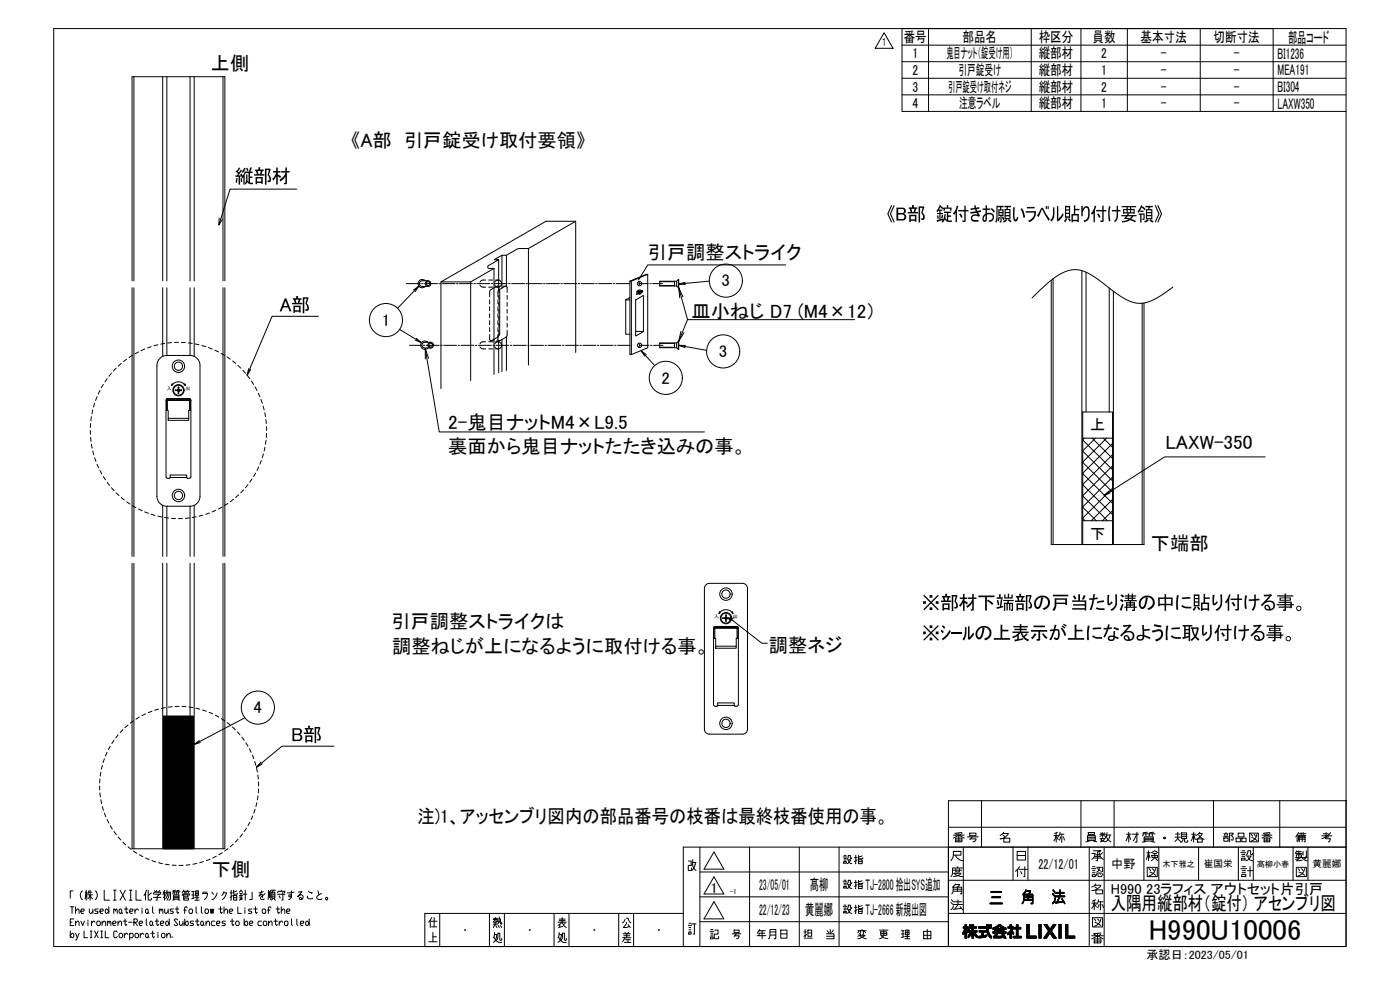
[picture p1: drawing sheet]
<svg xmlns="http://www.w3.org/2000/svg" width="841mm" height="594mm" viewBox="0 0 841 594" stroke-linecap="round" stroke-linejoin="round" font-family="sans-serif">
<!-- layer: TOS_WA -->
<g fill="none" stroke="#000" stroke-width=".6">
<path d="M32 17h777v552h-777zM542 17v50h223M558 17v50M620 17v50M649 17v50M677 17v50M721 17v50M765 17v50M542 27h267M542 37h267M542 47h267M542 57h267"/>
<path d="M765 67h44M570 497h239M590 481v28M603 500l-2 2M635 500l-1 1M637 500l-1 3M649 481v28M669 481v28M678 500v6M683 500v6h-1M689 500h-2l-1 2M693 500h-2l-1 2"/>
<path d="M707 500v3l-1 2M717 500v6M721 500l-3 2M729 481v28M769 481v28M809 481h-239v88v-60h239h-399v60M809 481h.1M809 481v88h-554v-20h155M414 517h1v3h-2l1 3h1v-2M416 519a5 5 0 0 0 2 4M416 518h2M416 516l-1 4"/>
<path d="M418 518l-1 3-2 2M420 509v60M429 512l6 10h-12zM450 509v60M480 509v60M504 509v60M507 515h2M507 518h1h-1zM507 514h1M507 517h1M507 516h1M509 516h2l-2 3"/>
<path d="M510 517v1l2 1M512 515l-1 1v-2h-1l-1 2M513 515h2M514 514v5M515 516l-2 1M516 514v2h2v-1M516 516h2v3h-2zM516 518h2M518 514l-2 1M573 503l3-1 3 1M573 502h6M573 514h4v-3h-4v3l-2 3"/>
<path d="M573 511h4M574 503h4v3h-4zM574 501h1M574 505h4M574 514l1 1 3 2M576 500v3M576 503v3M578 500l-4 1M578 501h-1M579 509v40M581 503h7M583 504h3v1l-2 1"/>
<path d="M583 500h3v2h-3zM584 503l-1 1M603 501h3a5 5 0 0 1-5 3M603 502l1 1M603 503h4v3h-4zM609 509v20M611 511h5v6h-5zM611 514h5M618 509v20M633 502h3M634 500v6M636 504l-2-2-1 3"/>
<path d="M637 501h2M637 503l-1 2M638 501v5M639 503v2M653 502h5v3h-5zM653 503h5M653 504h5M654 500h4v1h-4zM654 505l-2 1M654 509v60M656 513h2l-1 2-1 1M657 511h4l-2 1v5h-1"/>
<path d="M657 505l2 1M657 515h4M658 514h3M658 513h2M660 512a4 4 0 0 0 3 4M661 502l1-1 2 1M661 504h3M661 501h3M661 500l1 1M662 512l-1 1M662 503l-1 2 3 1M662 500v3"/>
<path d="M663 509v60M663 504a2.1 2.1 0 0 1-2 2M664 500l-1 1M665 502a4 4 0 0 0 2 4M665 502h2M665 500l-1 3M667 502l-1 2-2 2M677 501h2M679 504l-1-3-2 4M680 501h4M683 501l-2 4M687 501h3"/>
<path d="M687 509v20M687 503h6v2h-6zM687 504h6M688 505l-2 1M688 501v1M689 512h2M690 511v6M691 501h3M691 515l-1-3-1 4M692 512l2-1 2 1M692 505l2 1M692 514h3v1h-3z"/>
<path d="M692 501v1M693 513h2M694 513v2l-2 2M694 515l1 1M695 516l1 1M696 509v20M706 503h3M706 501h3M707 503l2 2M710 500h3v4h-3zM710 503h3M710 501h3"/>
<path d="M711 504l-1 1-1 1M712 504v2h1v-1M716 501h2M718 504l-1-3-1 4M719 504h3v2h-3zM720 509v20M720 501l3 3M720 501h2l-1 2-3 1M735 503h3M735 503h3v2h-3zM735 501h3M736 501v2"/>
<path d="M736 500v1M737 501v2M740 504h1a1.9 1.9 0 0 0-2-2l2-2h-2v6M743 503h2v3h-2zM744 500h3v3h-3zM744 509v20M745 512h3M746 516h2v1h-2zM746 503h3v3h-3zM746 514h2M746 513h2M746 511h2"/>
<path d="M749 514h3l-2 3h-2M750 515v1l2 1M751 500h5v6h-5zM752 501v1M752 503l3 2M752 513l-1-2h-1l-1 2-1 1M753 509v20M753 501l1 1M755 501a5 5 0 0 1-3 4M758 503l3-1 3 1M758 502h6M759 503h4v3h-4z"/>
<path d="M759 505h4M759 501h1M761 500v3M761 503v3M763 500l-4 1M763 501h-1M777 509v20M778 513h4M778 515h7M779 515v-2h3v2h-1M779 512h-1M779 511v1h3"/>
<path d="M779 502l-1 1M780 516v1M780 500l-1 2v4M780 501h4M780 511v4M781 506v-4h3v4M781 504h3M781 503h3M781 515l-3 1M782 500v1M782 515h.1M782 502v4"/>
<path d="M782 515l3 2M782 517h-3M783 512v2M783 500v1M784 516h-1M784 502h-4v3M785 511v4h-1M786 509v20M794 502h6M795 501h3M796 503v1h3v1l-1 1M797 500v2"/>
<path d="M798 503h-2M799 500l-2 2-3 2M44 535h-2v5M50 535a3 3 0 0 0 0 5M51 536h1M52 535v6M52 539v-3l-1 4M53 540l1-2 2 2M53 538h3M53 536h2M53 535v2M54 535v6"/>
<path d="M57 535a3 3 0 0 1 0 5M63 535v6h3M68 535h2M69 535v6M72 535l3 6M75 535l-3 6M78 535h1M79 535v6M82 535v6h3M87 536v5M88 535l-2 3M89 535v5l2 1v-1"/>
<path d="M91 536l-2 2M92 537l1-1h4l-1 1M92 539h5M93 537h3l-2 1v3M93 535l1 1M94 535v1M96 535l-1 1M98 536h2M98 536v2M99 535v6M99 538l-1 1M100 536h2v4l-1 1"/>
<path d="M100 535v3M101 536l-1 4M102 536l-2 5M104 536h2M104 538h4v2h-4zM104 538h4M104 539h4M105 536v1M105 535h-1v2M106 536h2M107 536v1M108 535h-2v2"/>
<path d="M109 538l1-1h4v1M110 535h2M110 538h3v1h-3zM110 540h3v1h-3zM110 535l-1 1M110 539v1M111 535v1M112 536v1M112 535h2M113 535l-1 1M113 535v1M115 538h2"/>
<path d="M115 536h2M116 536v4M117 539l-2 1M117 539h2M117 535h2v3h-2zM117 537h2M118 535v6M122 537h3l-1 2-1 1M122 536h2M127 536l1 1M130 536l-1 4h-2M133 538l1-2h2l-1 3-1 1"/>
<path d="M135 536h-1M138 536h2M139 535v6M140 538l-2 1M140 535v2h2l1-1M140 538h2v3h-2zM140 539h2M142 535l-2 1M144 536l1-1 1 1M144 538h2M144 539v1M144 537h1"/>
<path d="M145 537v3M145 539v1M146 540l-2 1M146 537h2M147 535v6M151 536v4h-1M157 535l-1 3 2-1v2M158 536h-2M159 537l-2 2v1h2M161 535v5M162 535v4M163 535v5"/>
<path d="M163 535h2M163 536h2v4h-2zM163 538h2M163 537h2M164 540l-1 1M164 535v1M165 540v1M167 536v-1h4v1M167 537h4M168 538v1M169 535h.1M170 536v5h-1"/>
<path d="M175 535v3h-2h1h1v1l-2 1M177 536h-5M179 536h2l-2 3 1-1h1l1 2h-1h-1l1-1v1M185 538v1l1 1h2M185 536h2v1M191 535l1 3M193 537a3 3 0 0 0-3 3h1h3M420 539h150M420 524h150M429 527l6 10h-12zM507 530h2M507 532h1v1h-1z"/>
<path d="M507 529h1M507 532h1M507 531h1M509 531h2l-2 3M510 532v1l2 1M512 530l-1 1v-2h-1l-1 2M513 530h2M514 529v5M515 531l-2 1M516 529v2h2v-1M516 531h2v3h-2zM516 533h2"/>
<path d="M518 529l-2 1M570 529h239M572 537l1-1v-3h5v4h-1M573 535h5M573 534h5M573 525h4l-1 1-3 1M573 523h5M573 525l2 1 3 1M574 531h2l-1 2v2M574 531l-2 2M574 522v2h2v-2M575 521h.1"/>
<path d="M578 521h-6v4l-1 2M595 536h7M595 535h7M596 539h5M611 522l-1 1M612 522h5M613 521l-2 1v5M613 523l1 2M615 537h5v6h-1h1v-5h-5v3l-1 2 1-2zM615 537h5v5h-1h1v-5h-5v4l-1 1 1-1zM615 537h5v6h-1h1v-6h-5v4l-1 2 1-2zM615 539h5"/>
<path d="M616 521v6h-1M616 535h3l-1 2 1-2h-3h3l-1 2 1-2h-3h3l-1 3 1-2h-3M616 535l-1 2zM616 535l-1 3zM616 535h3l-1 2v4M616 534l-1 3M632 537l2 2M632 537l2 1M633 535l1 1M633 535l1 2M633 534l1 2M634 540v1l-2 2 2-2z"/>
<path d="M634 540v1l-2 2M634 539v2l-2 1 2-1zM634 539v2l-2 2 2-2zM634 538h6M634 539h6M634 536h5M634 537h5M637 535v4l-2 3 2-4zM637 535v4l-2 3 2-3zM637 534v4l-2 4M637 535v3l-2 4 2-4zM638 540l2 3"/>
<path d="M638 540l2 2M656 535h.1M656 522h2M656 525h2v2h-2zM656 524h2M656 523h2M656 521h2M658 532h3a6 6 0 0 1-5 3M658 533l1 1M658 531l-2 2M658 535h4v2h-4zM659 521h3v2l-1 1"/>
<path d="M659 525l-1 1M659 522l2 1M660 524v2l2 1v-1M660 524l1 1M660 521a2.2 2.2 0 0 1-1 3M662 525l1 1M689 521h6v6h-6zM690 522l1 1M691 524l3 2M692 522l1 1M694 522a5 5 0 0 1-4 4M745 522h4"/>
<path d="M746 525h2v2h-2zM746 524h2M746 523h2M746 521h2M749 523h3M751 521v6M779 521h6v6h-6zM780 522l1 1M780 524l4 2M782 522l1 1M784 522a5 5 0 0 1-4 4M42 545h2"/>
<path d="M42 554h1M42 559v4M43 545v4M44 552h-2v4h2M45 547l2-1 1 3M45 555l2-2 1 3M45 545v4M45 553v3M49 547h1h1l-1-1h-1v1v2h1M49 553l1 3 1-3M50 559v4h3M53 553h.1"/>
<path d="M53 554v2M54 546v3l2-2M54 559h1M55 559v4M55 553v3M56 546v3M57 559l2 4M57 554l-1-1-1 2M59 553h1v1v2h-1l-1-1zM59 546h-2v1l2 1-1 1h-1M59 559l-2 4M60 547h2v-1h-1l-1 1 1 2h1"/>
<path d="M61 559h1M61 559v4M61 555l2-2v3M61 553v3M63 559v4h2M64 546l1 1-1 2-1-1zM65 554v-1l1 2M65 553v3M65 545v4M66 554v-1l1 1v2M68 555h1l1-1-1-1h-1v1v1v1h1M68 541h2"/>
<path d="M68 547l1-1v1M68 546v3M69 547l1-1v1v2M70 560v-1h-1l-1 1v3h1h1M71 555l1-2 1 3M71 553v3M72 546l1 1v2l-1-1zM73 548l1 1M74 553h2M75 546h2M75 552v3l1 1v-1M76 545v3v1l1-1"/>
<path d="M77 554h2M78 541h1M78 547h1h1l-1-1h-1v1v1v1h1M80 554h2l1-1-1-1h-2v4M81 554l2 2M81 546v3M83 547l-1-1-1 1M84 555h1l1-1-1-1h-1v1v2h1M85 545v1M85 547v2M88 552v3v1M88 546l1 1-1 2-1-1z"/>
<path d="M89 548l1 1M91 553l1 1-1 2-1-1zM92 555v1M92 545v3v1M92 559v4h1M93 553h2M94 552v3l1 1v-1M95 560v1M96 547v-1l1 1M96 546v3M96 555h2v-1v-1h-1l-1 1 1 2h1M97 547v-1l1 1v2"/>
<path d="M99 546v3l2-2M100 553l2 2-1 1-1-1zM101 546v3M102 552v4M104 546h-1l-1 1 2 1v1h-2M105 540l-1 1M105 546h2M106 545v3l1 1v-1M107 553l-1-1h-1v1l2 2-1 1h-1v-1M107 540l1 1M108 553v3l2-1M110 553v3"/>
<path d="M110 547h2M111 552v4M112 553l1 1v2l-2-1zM112 545h-1v4M114 546h1l1 1-1 2h-1v-1zM116 553h-1l-1 1 2 1v1h-2M117 541h3M117 553h2M118 545v3v1M118 552v3l1 1v-1M121 545v3l1 1M121 553l1 1v2l-1-1z"/>
<path d="M122 555l1 1M124 546h1v1v2h-1l-1-1zM124 555l1-2 1 3M124 553v3M126 546l1 3v-3l1 3v-3M129 553h-2v1v2h2M130 555h2v-1v-1h-1l-1 1 1 2h1M131 546h3M132 545v3l1 1 1-1M135 547l1-1 1 3M135 545v4M135 553h-1l-1 1 1 1h1v1h-2"/>
<path d="M138 547h1h1l-1-1h-1v1v1v1h1M138 553h3M139 552v3l1 1 1-1M142 553h1l1 1-1 2h-1v-1zM143 545v4h2M147 552v4M147 545v1M147 547v2M148 553l1 1-1 2-1-1zM150 555h1l1-1-1-1h-1v1v2h1M151 546h-1l-1 1 2 1v1h-2M152 546h3"/>
<path d="M153 545v3l1 1 1-1M157 553h-2v1v2h2M158 546h1l1 1-1 2h-1v-1zM159 553h1v1v2h-1l-1-1zM161 547h1M161 555l2-2v3M161 553v3M163 545h-1h-1v4M165 553h2M166 552v3v1l1-1M166 546h2M167 545v3v1l1-1"/>
<path d="M168 553v3M169 547l2-1v3M169 545v4M170 554l-1-1-1 2M171 553h1l1 1-1 2h-1v-1zM172 547h2v-1h-1l-1 1 1 2h1M175 552v3l1 1M178 552v3l1 1M180 555h2l1-1-1-1h-1l-1 1 1 2h1M184 553l2 2-1 1-1-1zM186 552v4M258 553v1"/>
<path d="M259 553h4M259 557h3M259 551l-1 2v4M261 551v6M264 549v20M279 559h.1M294 549v20M296 554h3M297 552h2M297 556l-1 1M297 552l-1 2M297 554v1"/>
<path d="M298 551v1h-2h3M298 556l1 1M298 552v1h1M299 555l-3 1M299 552h2v3v-1M299 553l1 1M299 556l1 1M300 551v2l-1 2M301 556v1M303 549v20M318 559h.1M333 549v20"/>
<path d="M335 556l1-1v2M335 554h5M336 552h3M336 553h3M338 554l1 2 1 1M338 551v3l-2 1M338 556l-2 1M339 555h-1M342 549v20M357 559h.1M372 549v20M375 552l-1 2"/>
<path d="M376 552h1l2 2M377 554l-3 3 4-1M377 555l2 2M381 549v20M396 559h.1M413 556h2M414 560h1v1h-1zM414 558h1M414 557h1M414 555h1M415 555h3M417 555v6h-1"/>
<path d="M420 554h150M427 559h2M427 558h1M429 542l6 10h-12zM429 559h2v2h-2v3h3v-1M441 559h3v1h-3zM456 559l-1 2M456 558v1h4M458 559v5M463 560h3M469 559h4v5h-4zM483 560h1"/>
<path d="M484 558l-1 6M485 559h3v3h-3zM497 559l1 1M499 558v3M501 559l-1 1M507 545h2M507 547h1v1h-1zM507 546h1M507 544h1M509 546h2l-2 3M510 547v1l2 1M512 545l-1 1v-2h-1l-1 2"/>
<path d="M513 545h2M514 544v5M515 546l-2 1M515 559h5M516 544v2h2v-1M516 546h2v3h-2zM516 547h2M516 559l-1 1M517 559l-1 2M518 558v1M518 544l-2 1M519 559l-1 2"/>
<path d="M519 559l1 1M528 559h5M529 560h4v2h-4zM531 559v3l-2 2h-1M541 559h2M542 559v4M544 559h2v2h-2zM545 559v5M555 559h4v5h-4zM557 558v6M570 549h239M571 542l2 1"/>
<path d="M572 541l1 1M573 544l-2 2M573 543h5M573 542h5M575 541v2l-1 3M577 544l1 2M577 546h-4M579 560v1M579 557v1M579 559v2M579 559v1M579 558v2"/>
<path d="M580 557v3M580 555h1v2v1v1v1v4h-1v-4l-2 1 2-3h-1v-1h1zM580 555v9M581 555v9M581 557v1M581 558v2M581 559v1M582 557v2M582 559v1M582 557v1M582 556h1v1h1v-2h1v2h2v1h-2v1h2v1h-1l1 2v1l-2-3v4h-1v-4l-2 3v-1l1-2h-1v-1h2v-1h-1l-1 1zM582 556v2"/>
<path d="M583 556v2M583 559v1M583 559v3M583 556h.1M583 557v1M583 559v2M584 557v1M584 559v2M584 555v9M585 555v9M585 557v1M585 559v2"/>
<path d="M586 557v1M586 559v3M586 559v1M587 557v1M587 559v1M588 557h5v-2h1v2h2v1h-2l2 6-3-3v-3h-5zM588 557v1M588 559h4v1h-1v2h2v1h-5v-1h2v-2h-2zM588 559v1M589 557v1M589 559v1M590 557v1"/>
<path d="M590 559v1M590 559v4M591 557v1M591 559v4M591 559v1M592 557v1M592 559v1M593 555v4M593 555v5M593 555v6M594 555v7M594 557v1"/>
<path d="M594 558v4M594 556h2h-2zM594 556h.1M595 556h.1M595 557v1M595 543h7M595 542h7M596 557l4-1h1l3 1v1l-6 1v-1h-2zM596 560h8v1h-5v1h3v-1h1l1 3h-1v-1h-6v-1l1-1h-2zM596 557v1M596 560v1M597 557v1"/>
<path d="M597 560v1M598 557v1M598 560v1M598 557v2M598 558l2-2 3 2zM598 560v3M599 557v2M599 560v3M599 556v2M599 558v1M599 560v2M599 556v1"/>
<path d="M599 560v1M600 556v1M600 558v1M600 560v1M600 556h.1M601 556v1M601 558v1M601 560v1M602 556v1M602 558v1M602 560v1M602 556v2"/>
<path d="M602 557v2M603 557v2M603 560v1M603 557v1M604 557v1M604 560v1M606 557v1M606 560v1M607 557v1M607 559v2M607 555h1v2h1l-1 2 1 1v1l-1-1v4h-1v-3l-2 1v-2l3-2h-2v-1h1zM607 555v3"/>
<path d="M607 559v5M607 558v6M608 555v9M608 557v3M608 557v4M608 557v2M608 559v2M608 560v1M609 560v1M609 557v1M610 557v1M611 555h1v2h1v1h-1v4h2v1h-5v-1h2v-4h-2v-1h2z"/>
<path d="M611 555v8M612 557v1M613 557v1M614 543l1-2v-3h5v5h-1M615 541h5M615 540h5M617 555h1v7h4v2h-5zM617 555v9M618 555v9M624 555h1v9h-1zM624 555v9M625 555v9"/>
<path d="M627 555h2l2 3 2-3h1l-2 4 3 5h-2l-2-4-2 4h-2l3-5zM627 555v1M628 555v1M628 555v2M629 555v2M629 555v3M629 556v2M629 556v3M630 556v3M630 560v2M630 557v2M630 557v5"/>
<path d="M630 557v4M630 558v3M631 558v3M631 558v2M631 557v5M632 557v5M632 557v2M632 560v2M632 556v3M632 556v2M633 556v2M633 555v3"/>
<path d="M633 555v2M634 555v1M634 542l5-1-5 1h5h-5h5h-5h1h4M636 555h2v9h-2zM636 555v9M637 555v9M640 555h2v7h4v2h-6zM640 555v9M641 555v9M656 542h3M656 551h6v6h-6zM657 552l1 1"/>
<path d="M657 541v5M658 554l3 2M658 541h-2M659 545l-2-3-1 4M659 552l1 1M660 542h3M660 541l-1 2M660 543l-1 2M661 542v4M661 552a5 5 0 0 1-4 4M662 543l1 2M43 561h1v2l-2-1z"/>
<path d="M45 561l1 2M48 561l-2 4h-1M54 563h1M61 563h1M72 561h1h1l-1 2h-1zM75 561v2M77 561h-1l-1 1M78 561h1h1l-1 2h-1M78 561v4M82 561h1v2h-1h-1zM84 561v2M86 561h-1l-1 1"/>
<path d="M88 561h1l-1 2h-1zM89 563h1M91 561h2M95 561v2M98 561h1v2h-1h-1zM100 562l2-1v2M100 561v2M103 563h.1M258 566h5M260 563h2M260 560v6M297 563l1 2 2 1h1"/>
<path d="M297 561h2l-2 4-1 1M297 560l-1 3M301 564v1h-1v-4h-1v3l-1 1M336 563l1 2 1 1h2M336 561h1l-1 4-1 1M336 560l-1 3M340 564v1h-1v-4h-1v3l-1 1M374 563h5M374 561h5M375 562h3M375 566h4M375 563l-1 3"/>
<path d="M375 560l1 1M376 564h3M377 561v2M377 564v2M378 560l-1 1M427 563h1v1h-1zM427 561h1M427 562h1M440 561h5M441 563l3-1-1 2M442 561l-1 1M455 562h5"/>
<path d="M459 561h-3v1M462 564l1-2v-4h3v6h-1M463 562h3M469 561h4M484 561l-1 1M485 564h3M485 560h3M497 561h4v3h-4M497 562h4M517 562l3 2M517 562h3l-5 2M517 561l-2 1"/>
<path d="M529 561h4M529 562l2 1 2 1M541 561h2M543 563h-2M544 564h3M544 563h2M544 560h2M555 562h4M582 562v1M582 561v2M583 561v1M583 560v2"/>
<path d="M586 560v2M586 561v1M586 561v2M587 562v1M588 562v1M589 562v1M590 562v1M591 562v1M592 562v1M593 562v1M594 560v2M594 561v2"/>
<path d="M595 561v2M595 562v1M595 562v2M597 562v1M598 562v1M598 561v2M599 562v1M600 562v1M601 562v1M602 562v1M602 561h.1M602 561v1"/>
<path d="M602 561v2M603 561v2M603 561v3M603 562v2M604 562v2M604 563v1M605 560v2M609 562v1M610 562v1M612 562v1M613 562v1M618 562v2"/>
<path d="M619 562v2M620 562v2M621 562v2M622 562v2M627 563v1M628 563v1M628 562v2M629 561v3M629 561v2M629 560v3M629 560v2M632 560v3"/>
<path d="M633 561v2M633 561v3M633 562v2M634 562v2M634 563v1M642 562v2M643 562v2M644 562v2M645 562v2M646 562v2M656 564l3-2 4 2M656 562h7"/>
<path d="M657 564h4v2h-4zM657 561l1 1M657 565h4M659 561v3M659 564v2M661 560l-4 1M661 561l-1 1"/>
<circle cx="700" cy="503" r=".6"/>
<circle cx="196" cy="540" r=".7"/>
</g>
<!-- layer: TOS_S1 -->
<g fill="none" stroke="#000" stroke-width=".6">
<path d="M80 46v123M98 46v123M100 46v123M114 46v123M117 46v123M134 46v123M79 169v-123h56v123M79 173v161M80 173v161M98 173v41M100 173v41M114 173v41"/>
<path d="M117 173v41M134 173v161M135 173v161M300 168a2.1 2.1 0 0 1 1 2 2.1 2.1 0 0 1-1 2M387 178l-1 21M632 168v159h55v-145M633 167v160M650 163v164M652 164v83M666 173v74M669 175v152M378 180h-2v21h2"/>
<path d="M382 199h4M686 182v145M300 205a2.1 2.1 0 0 1 1 2 2.1 2.1 0 0 1-1 3M98 304v30M100 304v30M114 304v30M117 304v30M79 338v172h56v-172M80 338v172M98 338v172M100 338v172M114 338v172"/>
<path d="M117 338v172M134 338v172"/>
</g>
<!-- layer: TOS_K5 -->
<g fill="none" stroke="#000" stroke-width=".6">
<path d="M98 430h.1M99 430l-1 1M100 430l-2 2M101 430l-3 3M102 430l-4 3M102 430l-4 4M103 430l-5 5M104 430l-6 6M105 430l-7 7M106 430l-8 8M107 430l-9 9M108 430l-10 9"/>
<path d="M108 430l-10 10M109 430l-11 11M110 430l-12 12M111 430l-13 13M112 430l-14 14M113 430l-15 15M114 430l-16 16M115 430l-17 17M116 430l-18 18M116 431l-18 18M116 432l-18 18M116 433l-18 18"/>
<path d="M116 434l-18 17M116 434l-18 18M116 435l-18 17M116 435l-18 18M116 436l-18 18M116 437l-18 18M116 438l-18 18M116 439l-18 18M116 440l-18 18M116 441l-18 17M116 441l-18 18M116 442l-18 18"/>
<path d="M116 443l-18 18M116 444l-18 18M116 445l-18 18M116 446l-18 18M116 447l-18 17M116 447l-18 18M116 448l-18 18M116 449l-18 18M116 450l-18 18M116 451l-18 18M116 452l-18 18M116 453l-18 17"/>
<path d="M116 453l-18 18M116 454l-18 17M116 454l-18 18M116 455l-18 18M116 456l-18 18M116 457l-18 18M116 458l-18 18M116 459l-18 18M116 460l-18 17M116 460l-18 18M116 461l-18 18M116 462l-18 18"/>
<path d="M116 463l-18 18M116 464l-18 18M116 465l-18 18M116 466l-18 17M116 466l-18 18M116 467l-18 18M116 468l-18 18M116 469l-18 18M116 470l-18 18M116 471l-18 18M116 472l-18 17M116 472l-18 18"/>
<path d="M116 473l-18 17M116 473l-18 18M116 474l-18 18M116 475l-18 18M116 476l-18 18M116 477l-18 18M116 478l-18 17M116 478l-18 18M116 479l-18 17M116 479l-18 18M116 480l-18 18M116 481l-18 18"/>
<path d="M116 482l-18 18M116 483l-18 18M116 484l-18 18M116 485l-18 17M116 485l-18 18M116 486l-18 18M116 487l-18 18M116 488l-18 18M116 489l-18 18M116 490l-18 18M116 491l-18 17M116 491l-18 18"/>
<path d="M116 492l-18 17M116 492l-18 18M116 492l-17 18M116 493l-17 17M116 493l-16 17M116 494l-16 16M116 494l-15 16M116 495l-15 15M116 495l-14 15M116 496l-14 14M116 497l-13 13M116 497l-12 13"/>
<path d="M116 498l-12 12M116 498l-11 12M116 499l-11 11M116 499l-10 11M116 500l-10 10M116 500l-9 10M116 501l-9 9M116 501l-8 9M116 502l-8 8M116 502l-7 8M116 503l-7 7M116 503l-6 7"/>
<path d="M116 504l-6 6M116 504l-5 6M116 505l-5 5M116 505l-4 5M116 506l-4 4M116 506l-3 4M116 507l-3 3M116 507l-2 3M116 508l-2 2M116 508l-1 2M116 509l-1 1M116 510h.1"/>
</g>
<!-- layer: LAY-1 -->
<g fill="none" stroke="#000" stroke-width=".6">
<path d="M96 215l3-1h15a6 6 0 0 1 6 5v79a6 6 0 0 1-6 6h-14a6 6 0 0 1-6-6v-79l1-1zM101 240h-1M103 232a5 5 0 0 1 8 0M103 230v2l1-1M107 234h.1M107 234h-2l2 1M107 235h.1M107 234v1M107 234v-1v1M107 235v1v-1M107 234h1M108 234l1 1h-2"/>
<path d="M108 235h-1M111 230v2l-1-1M114 240h.1M100 241h.1M100 247h.1M100 241v6h1M101 240h13M101 247v4M101 240l-1 1M101 247v-6h13v6M101 251h12v1h-12zM114 240v1"/>
<path d="M114 241v6h-1v4M114 241h1M114 247h1M102 287v-2h10v2M102 287h10M102 287h-1l-1-1v-46l1-1h13l1 1v46l-1 1h-2"/>
<circle cx="107" cy="220" r="4"/>
<circle cx="107" cy="220" r="2.5"/>
<circle cx="107" cy="234" r="3"/>
<circle cx="107" cy="298" r="4"/>
<circle cx="107" cy="298" r="2.5"/>
</g>
<!-- layer: 0 -->
<g fill="none" stroke="#000" stroke-width=".6">
<path d="M178 114h-40l-7 21M132 131l-1 4 3-3M346 133h-18l-63 36h18M346 133v79M346 133l-29 16M300 156v18M302 153l-5 3h3l-7 4a.9 .9 0 0 0 0 1 .9 .9 0 0 0 1 0h3M302 153v20M304 153v19M317 149h-6l-7 4h-2M317 149v70M472 159h-83l-5 9"/>
<path d="M248 174l4-2-3 3M252 172l-13 13M265 169v64M283 169v60M297 161v64M297 161l-14 8M300 174v26l-1 2M378 169v44h1M378 179l-2 1M384 169a1.5 1.5 0 0 1 0 3M387 178l-5 2v22l4-3M389 165v44l-10 4v-44"/>
<path d="M389 165l-11 4M396 169h9M396 172h9M405 169v3M406 169v3M406 169h-10v3h10M406 172l2 1M408 168v5M408 168l-2 1M408 173h.1M408 173l5 19h100M410 178l-2-5v6"/>
<path d="M412 170l-4 1h4M426 169l-18 2M191 190h-28l-15 35M240 198l13 8M409 199l-1 6 3-5M413 192l-5 13M250 203l3 3-4-2M255 210l9 49h159M257 215l-2-5v6M300 205v19M302 204v19M304 202v21"/>
<path d="M384 206a1.5 1.5 0 0 1 0 3M385 211l8 9M388 213l-3-2 2 3M396 206h9M396 209h9M405 206v3M406 209l2 1M406 206v3M406 206h-10v3h10M408 205l-2 1M408 205h.1M408 205v5"/>
<path d="M408 207l16 3M412 207h-4l4 2M149 221l-1 4 3-3M760 274h-60l-37 24M666 295l-3 3 4-2M439 372l19 14h3M147 431l-31 16M120 445l-4 2 4-1M157 458l-3 3 4-2M201 448h-32l-15 13"/>
<circle cx="384" cy="170" r="1.3"/>
<circle cx="384" cy="207" r="1.3"/>
</g>
<!-- layer: TOS_K2 -->
<g fill="none" stroke="#000" stroke-width=".6">
<path d="M288 171l2 1 2 1M292 168h-2l-2 1M294 168h2M294 173h2M297 171l1 1h2M298 168h1M298 173h1M299 172h1M299 172l-5 2v4M299 172l1 4M300 168l-2 1h-1M300 177v3"/>
<path d="M302 172h2M305 176v-3l-1-1-5 2v4M305 177v3M294 180v2M294 184v3M294 188v3M294 193v2M294 197v2M299 180v2M299 184v3M299 188v3M299 193v2"/>
<path d="M299 197v2M300 198l-1 4-4 3-1-1v-3M300 182v2M300 186v2M300 190v2M300 194v3M305 198l-1 4-4 3-1-1v-3M305 182v2M305 186v2M305 190v2M305 194v3M73 218l-2 2"/>
<path d="M76 216l-2 1M80 213l-2 2M83 211l-2 2M87 210l-2 1M91 208l-2 1M95 207l-2 1M99 206l-2 1M103 206h-2M107 206h-2M109 206h2M113 206h2M117 207h3"/>
<path d="M121 208h3M125 209l2 1M129 210l2 1M133 212l2 1M136 214l2 2M140 217l2 1M143 220l2 1M288 208l1 1 3 1M292 205h-2l-2 2M294 205h2M294 210h2M295 205h2"/>
<path d="M297 208l1 1 2 1M298 205h1M298 210h1M298 205h2M299 202h.1M300 205h-2l-1 2M58 238l-1 3M60 235l-1 2M62 231l-1 2M64 227l-1 2M67 224l-2 2M70 221l-2 2"/>
<path d="M146 222l1 2M149 226l1 1M151 229l1 2M153 232l1 3M155 236l1 2M157 240l1 2M54 259v2M54 254v3M55 250v3M56 246l-1 3M57 242l-1 2M158 244l1 2"/>
<path d="M159 248v2M160 252v2M160 256v3M54 263l1 2M55 267v2M56 271v2M57 275l1 2M58 279l1 2M157 277l-1 2M158 273v2M159 269v2M160 264l-1 3"/>
<path d="M160 260v3M60 283l1 2M62 286l1 2M64 290l2 2M67 293l2 2M70 296l1 2M73 299l2 1M140 300l-2 1M143 297l-1 2M146 294l-1 2M149 291l-2 2M151 288l-1 2"/>
<path d="M154 284l-2 2M155 280l-1 3M76 301l2 2M80 304l2 1M83 306l2 1M87 307l2 1M91 309l2 1M95 310l2 1M99 311h2M103 311h2M110 311l-3 1M114 311h-3"/>
<path d="M118 310l-3 1M122 309l-2 1M126 308l-2 1M130 307h-3M133 305l-2 1M137 302l-2 2M74 438l-2 2M77 436l-2 1M80 433l-2 1M84 431l-2 1M87 429l-2 1M91 427l-2 1"/>
<path d="M95 426l-2 1M99 425l-2 1M103 425h-2M108 424h-3M109 424l3 1M114 425h2M118 425l2 1M122 426l2 1M126 428l2 1M129 430l2 1M133 432l2 1M136 434l2 2"/>
<path d="M140 437l1 1M143 440l1 1M61 460v2M63 456l-1 2M64 452l-1 2M66 448l-1 2M68 445l-1 2M71 441l-1 2M145 443l2 2M148 446l1 2M150 450l1 2M152 454v2"/>
<path d="M153 457l1 3M60 472v2M60 468v2M60 476v3M61 464l-1 2M154 461l1 3M155 466v2M155 478v2M155 470v2M155 474v2M61 480v3M61 484l1 3"/>
<path d="M63 488l1 3M64 492l1 2M66 496l1 2M68 499l2 2M148 497l-1 2M150 494l-1 2M152 490l-1 2M153 486l-1 2M154 482v2M71 503l2 2M74 506l2 2M77 509l2 1"/>
<path d="M80 511l2 2M84 513l2 2M87 515l3 1M91 517l3 1M95 518l3 1M99 519h3M103 520h3M110 520h-2M114 519l-2 1M118 519h-2M122 518h-2M126 516l-2 1"/>
<path d="M130 514l-2 1M134 512l-3 1M137 510l-2 1M140 507l-2 2M143 504l-2 2M146 501l-2 2"/>
</g>
<!-- layer: TOS_K3 -->
<g fill="none" stroke="#000" stroke-width=".6">
<path d="M244 170h8M253 170h1M255 170h8M264 170h1M266 170h7M274 170h1M276 170h8M285 170h1M286 170h8M295 170h1M297 170h8M306 170h.1"/>
<path d="M307 170h8M316 170h1M318 170h8M326 170h1M328 170h8M337 170h1M339 170h7M347 170h1M349 170h8M358 170h1M360 170h7M368 170h1"/>
<path d="M370 170h8M384 170h6M390 170h1M392 170h6M246 207h7M254 207h1M256 207h8M265 207h1M267 207h7M275 207h1M277 207h8M286 207h1"/>
<path d="M287 207h8M296 207h1M298 207h8M307 207h.1M308 207h8M317 207h1M319 207h8M327 207h1M329 207h8M338 207h1M340 207h7M348 207h1"/>
<path d="M350 207h8M359 207h1M361 207h7M369 207h1M371 207h7M384 207h6M391 207h1M393 207h5"/>
</g>
<!-- layer: TOS_S1 -->
<g fill="#000" stroke="#000" stroke-width=".6">
<path d="M439 371v1z"/>
<path d="M438 372h1zM438 372h1zM438 372h1z"/>
<path d="M438 372h1zM438 372h1z"/>
<path d="M439 371v1zM439 371v1z"/>
<path d="M439 371v1zM439 371v1zM439 371v1z"/>
<path d="M439 371v1zM439 371v1zM439 371v1z"/>
</g>
<!-- layer: TOS_K1 -->
<g fill="none" stroke="#000" stroke-width=".6">
<path d="M255 169a2.5 2.5 0 0 0-3 0 2.5 2.5 0 0 0 0 3 2.5 2.5 0 0 0 3 0M257 169h-3a1.7 1.7 0 0 0-2 1 1.7 1.7 0 0 0 2 2h3M382 176v1M383 176v1M383 175h.1M384 175h.1M384 175v1M384 175l1 1h-1M385 174v1M386 175h.1M386 175h-1l-1-1-1 1M386 175h-1"/>
<path d="M257 206a2.5 2.5 0 0 0-4 0 2.5 2.5 0 0 0 0 3 2.5 2.5 0 0 0 4 0M259 206h-4a1.7 1.7 0 0 0-1 1 1.7 1.7 0 0 0 1 2h4M424 351l2-1h20l2 1 1 2v85l-1 2-1 1h-21l-2-1-1-1v-86zM429 377h.1M429 377v6M429 377v-1h14v1M429 377h14M429 376v1M432 368a5 5 0 0 1 8 0M432 367v1h1M436 371h-2l2 1M436 372h.1"/>
<path d="M436 371h.1M436 371v1M436 371v-2v2M436 372v1v-1M436 371h1M437 372h-1M437 371h1l-1 1M440 367v1h-1M443 377h.1M443 376v1M443 377v6h-1v5M443 377h1"/>
<path d="M429 383h.1M429 383h1v5M429 383v-6h14v6M430 388h12v1h-12zM443 383h1M431 424v-2h10v2M431 424h10M431 424h-1l-1-1v-46l1-1h13l1 1v46l-1 1h-2"/>
<circle cx="257" cy="170" r="1.7"/>
<circle cx="257" cy="170" r="1.1"/>
<circle cx="384" cy="176" r="1"/>
<circle cx="384" cy="176" r=".9"/>
<circle cx="259" cy="207" r="1.7"/>
<circle cx="259" cy="207" r="1.1"/>
<circle cx="436" cy="357" r="4"/>
<circle cx="436" cy="357" r="2.5"/>
<circle cx="436" cy="371" r="3"/>
<circle cx="436" cy="435" r="4"/>
<circle cx="436" cy="435" r="2.5"/>
</g>
<!-- layer: TOS_M1 -->
<g fill="none" stroke="#000" stroke-width=".6">
<path d="M531 20l5 9h-10zM705 172l-8 6-5 3-5 1h-5l-4-1-5-3-19-14-5-2h-4l-5 1-6 3-6 5-8 8M650 247h18v80h-18zM650 278l18 18M650 271l18 18M650 264l18 18M650 263h18M651 263l-1 1M656 263l12 12M658 263l-8 8M663 263l5 6M665 263l-15 15"/>
<path d="M668 266l-18 18M668 273l-18 18M668 280l-18 18M650 298l15 15M650 291l18 18M650 284l18 18M668 287l-18 17M668 293l-18 18M650 311l2 2M650 305l9 8M650 313h18M668 300l-12 13"/>
<path d="M668 307l-6 6M98 430h18v80h-18z"/>
<circle cx="436" cy="169" r="10"/>
<circle cx="232" cy="192" r="10"/>
<circle cx="434" cy="211" r="10"/>
<circle cx="400" cy="227" r="10"/>
<circle cx="155" cy="425" r="10"/>
</g>
<text font-size="17.4" x="690" y="565">H990U10006</text>
<g font-size="11.6">
<text x="127" y="42">上側</text>
<text x="211" y="88">《A部 引戸錠受け取付要領》</text>
<text x="141" y="110">縦部材</text>
<text x="532" y="133">《B部 錠付きお願いラベル貼り付け要領》</text>
<text x="389" y="156">引戸調整ストライク</text>
<text x="168" y="187">A部</text>
<text x="415" y="191">皿小ねじ D7 (M4×12）</text>
<text x="269" y="257">2-鬼目ナットM4×L9.5</text>
<text x="700" y="270">LAXW-350</text>
<text x="269" y="272">裏面から鬼目ナットたたき込みの事。</text>
<text x="691" y="330">下端部</text>
<text x="553" y="366">※部材下端部の戸当たり溝の中に貼り付ける事。</text>
<text x="235" y="377">引戸調整ストライクは</text>
<text x="553" y="384">※ｼｰﾙの上表示が上になるように取り付ける事。</text>
<text x="236" y="392">調整ねじが上になるように取付ける事。</text>
<text x="462" y="392">調整ネジ</text>
<text x="175" y="445">B部</text>
<text x="251" y="494">注)1、アッセンブリ図内の部品番号の枝番は最終枝番使用の事。</text>
<text x="127" y="526">下側</text>
<text x="667" y="547">入隅用縦部材（錠付） アセンブリ図</text>
</g>
<g font-size="10.1">
<text x="434" y="172">3</text>
<text x="229" y="196">1</text>
<text x="432" y="215">3</text>
<text x="397" y="230">2</text>
<text x="152" y="429">4</text>
</g>
<g font-size="9.3">
<text x="774" y="26">部品コード</text>
<text x="767" y="35">BI1236</text>
<text x="767" y="45">MEA191</text>
<text x="767" y="55">BI304</text>
<text x="767" y="65">LAXW350</text>
<text x="456" y="534">23/05/01</text>
<text x="487" y="535">髙柳</text>
<text x="520" y="535">TJ-2800 拾出SYS追加</text>
<text x="456" y="549">22/12/23</text>
<text x="484" y="549">黄麗娜</text>
<text x="520" y="550">TJ-2666 新規出図</text>
</g>
<g font-size="9.2">
<text x="655" y="258">上</text>
<text x="655" y="324">下</text>
</g>
<g font-size="8.7">
<text x="543" y="25">番号</text>
<text x="578" y="25">部品名</text>
<text x="624" y="25">枠区分</text>
<text x="656" y="25">員数</text>
<text x="685" y="25">基本寸法</text>
<text x="729" y="25">切断寸法</text>
<text x="548" y="35">1</text>
<text x="569" y="35">鬼目ナット（錠受け用）</text>
<text x="624" y="35">縦部材</text>
<text x="662" y="35">2</text>
<text x="697" y="35">-</text>
<text x="741" y="35">-</text>
<text x="548" y="45">2</text>
<text x="576" y="45">引戸錠受け</text>
<text x="624" y="45">縦部材</text>
<text x="662" y="45">1</text>
<text x="697" y="45">-</text>
<text x="741" y="45">-</text>
<text x="548" y="55">3</text>
<text x="570" y="55">引戸錠受け取付ネジ</text>
<text x="624" y="55">縦部材</text>
<text x="662" y="55">2</text>
<text x="697" y="55">-</text>
<text x="741" y="55">-</text>
<text x="548" y="65">4</text>
<text x="576" y="65">注意ラベル</text>
<text x="624" y="65">縦部材</text>
<text x="662" y="65">1</text>
<text x="697" y="65">-</text>
<text x="741" y="65">-</text>
<text x="624" y="522">22/12/01</text>
<text x="427" y="537">1</text>
<text x="667" y="537">H990 23ラフィス アウトセット片引戸</text>
</g>
<g font-size="7.2">
<text x="668" y="521">中野</text>
<text x="689" y="576">承認日：2023/05/01</text>
</g>
<text font-size="6.8" x="530" y="28">１</text>
<g font-size="5.8">
<text x="723" y="521">崔国栄</text>
<text x="788" y="521">黄麗娜</text>
</g>
<g font-size="4.9">
<text x="698" y="521">木下雅之</text>
<text x="755" y="521">髙柳小春</text>
</g>
<text font-size="4.3" x="438" y="537">-1</text>
<g font-size="2.7">
<text x="100" y="234">入</text>
<text x="111" y="234">出</text>
<text x="429" y="371">入</text>
<text x="440" y="371">出</text>
</g>
</svg>
